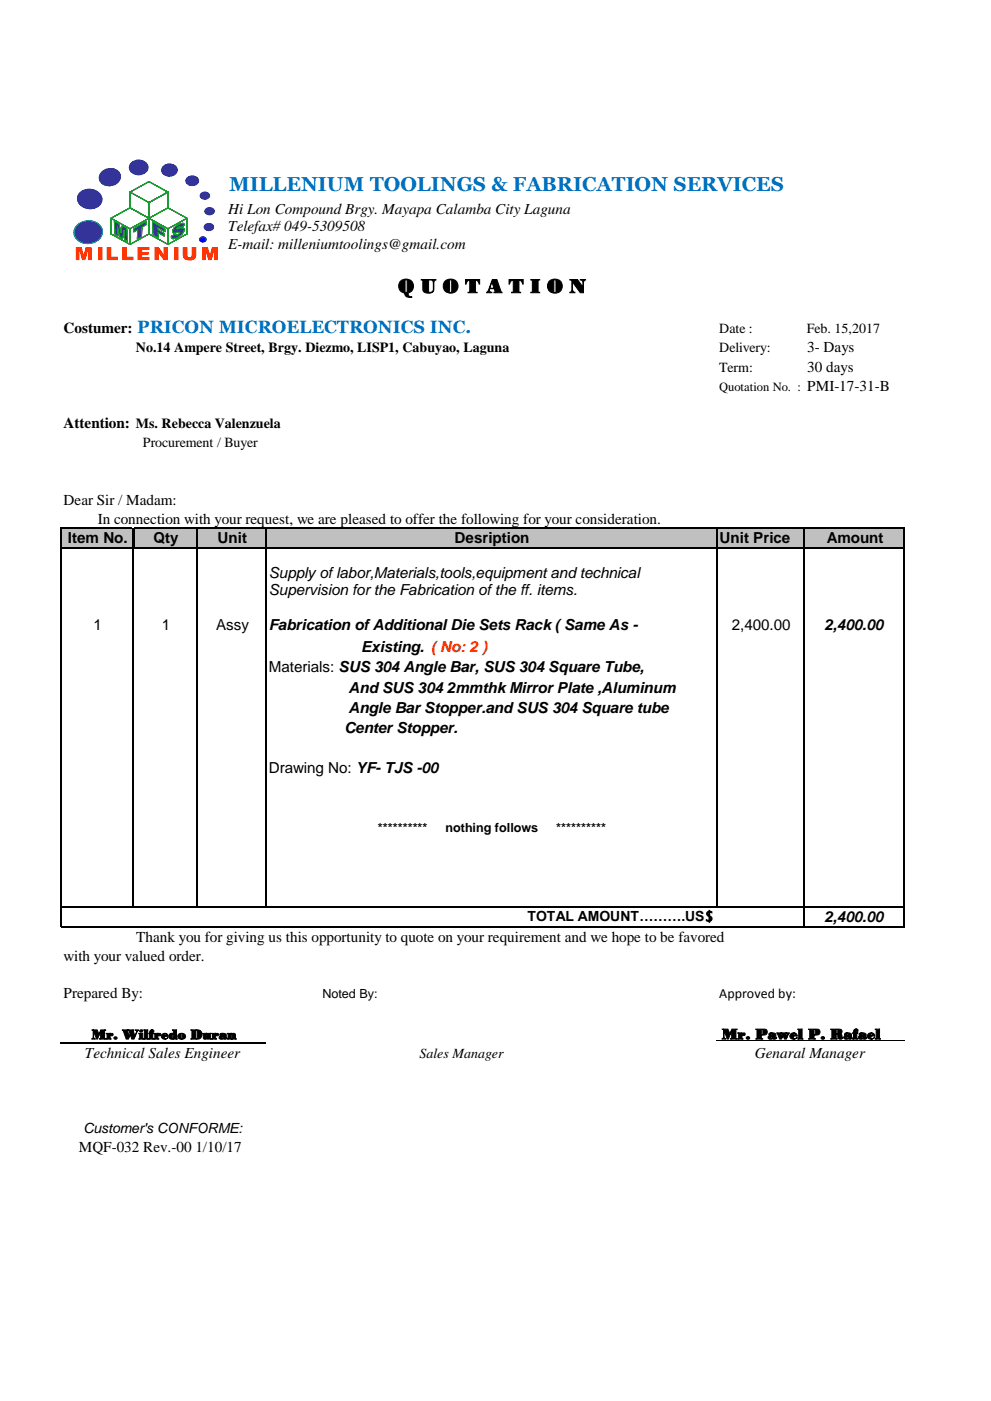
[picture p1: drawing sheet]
<svg xmlns="http://www.w3.org/2000/svg" width="210mm" height="297mm" viewBox="0 0 210 297" stroke-linecap="round" stroke-linejoin="round" font-family="sans-serif">
<path d="M13 111.9h178.6v4.2h-178.6z" fill-rule="evenodd" fill="#c0c0c0"/>
<path d="M151.8 220.5h39.9" fill="none" stroke="#000" stroke-width=".21"/>
<g fill="none" stroke="#000" stroke-width=".25">
<path d="M12.9 111.8v84.7M13 111.9h15M13 116.1h15M28.2 116.2v76.1M28.5 111.9h163.2M28.5 116.1h163.2M41.8 112.1v80.2M56.3 112.1v80.2M151.8 112.1v80.2M170.4 112.1v84.4M191.6 112.1v84.4M13 192.2h178.7"/>
<path d="M13 196.3h178.7M12.9 221.1h43.5"/>
</g>
<path d="M28 111.8h.5v4.4h-.5z" fill-rule="evenodd" fill="#000"/>
<g fill="none" stroke="#090" stroke-width=".21">
<path d="M23.5 46.2v3.4l4 2.2M23.5 46.2l4 2.3M27.5 40.7v3.3M27.5 48.5v3.3M27.5 40.7l4.1 2.2M27.5 44l8.1 4.5M27.5 40.7l4.1-2.2 4 2.2M27.5 44l-4 2.2M31.6 42.9v6.7M31.6 49.6l4 2.2M31.6 49.6l-4.1 2.2M35.6 40.7v3.3"/>
<path d="M35.6 48.5v3.3M35.6 40.7l-4 2.2M35.6 44l-8.1 4.5M35.6 44l4 2.2M39.6 46.2v3.4l-4 2.2M39.6 46.2l-4 2.3"/>
</g>
<path d="M24.2 46.9l.5 .3a.84 .84 0 0 1 .7 1l.2 1.1 .3-1.5 .9 .6 .2 2.7a.93 .93 0 0 1-.6-1.1l-.1-1.3-.3 1.8-.6-.3-.5-2.3 .1 2.1-.6-.3z" fill-rule="evenodd" fill="#339"/>
<path d="M24.2 46.9l.5 .3a.84 .84 0 0 1 .7 1l.2 1.1 .3-1.5 .9 .6 .2 2.7a.93 .93 0 0 1-.6-1.1l-.1-1.3-.3 1.8-.6-.3-.5-2.3 .1 2.1-.6-.3z" fill="none" stroke="#090" stroke-width=".21"/>
<path d="M32.3 47l2.6 1.5 .1 .6-1.6-.9v.5l1.4 .8v.5l-1.3-.7v1.1l-1-.6z" fill-rule="evenodd" fill="#339"/>
<path d="M32.3 47l2.6 1.5 .1 .6-1.6-.9v.5l1.4 .8v.5l-1.3-.7v1.1l-1-.6z" fill="none" stroke="#090" stroke-width=".21"/>
<path d="M37 48.2a2.52 2.52 0 0 1 1.9-.8l.2 .3-.9 .5a.41 .41 0 0 0-.5-.1 .41 .41 0 0 0-.2 .4l.6-.1a.52 .52 0 0 1 .8-.1 .52 .52 0 0 1 0 .8 2.95 2.95 0 0 1-2.4 1.5l-.2-.5 .9-.5v.1a.55 .55 0 0 0 .6 0 .55 .55 0 0 0 .2-.5l-1.1 .2a.55 .55 0 0 1-.3-.5 .55 .55 0 0 1 .3-.6z" fill-rule="evenodd" fill="#339"/>
<path d="M37 48.2a2.52 2.52 0 0 1 1.9-.8l.2 .3-.9 .5a.41 .41 0 0 0-.5-.1 .41 .41 0 0 0-.2 .4l.6-.1a.52 .52 0 0 1 .8-.1 .52 .52 0 0 1 0 .8 2.95 2.95 0 0 1-2.4 1.5l-.2-.5 .9-.5v.1a.55 .55 0 0 0 .6 0 .55 .55 0 0 0 .2-.5l-1.1 .2a.55 .55 0 0 1-.3-.5 .55 .55 0 0 1 .3-.6z" fill="none" stroke="#090" stroke-width=".21"/>
<path d="M28.4 48.5l2.6-1.6-.1 .3a.5 .5 0 0 1-.4 .7l-.4 .2-.1 2.1-.9 .5 .1-2.1-.9 .5z" fill-rule="evenodd" fill="#339"/>
<path d="M28.4 48.5l2.6-1.6-.1 .3a.5 .5 0 0 1-.4 .7l-.4 .2-.1 2.1-.9 .5 .1-2.1-.9 .5z" fill="none" stroke="#090" stroke-width=".21"/>
<g fill="#339">
<path d="M21.5 36.4a2.53 2.53 0 0 1 4 .4 2.3 2.3 0 0 1-.9 2.3 2.3 2.3 0 0 1-2.4 .2 1.72 1.72 0 0 1-.7-2.9z" fill-rule="evenodd"/>
<path d="M27.8 34.4a2.22 2.22 0 0 1 3.7 1 2.13 2.13 0 0 1-2.1 1.7 2.13 2.13 0 0 1-2.1-1.5l.1-.5z" fill-rule="evenodd"/>
<path d="M34.4 35.3a1.88 1.88 0 0 1 3.3 .7 1.81 1.81 0 0 1-1.7 1.4 1.81 1.81 0 0 1-1.9-1.3z" fill-rule="evenodd"/>
<path d="M39.5 37.7a1.56 1.56 0 0 1 2.7 .5 1.5 1.5 0 0 1-1.4 1.2 1.5 1.5 0 0 1-1.5-1z" fill-rule="evenodd"/>
<path d="M42.6 40.9a1.07 1.07 0 0 1 1.2-.2 1.07 1.07 0 0 1 .6 1 1.08 1.08 0 0 1-1.2 .6 1.08 1.08 0 0 1-.8-1.1z" fill-rule="evenodd"/>
<path d="M42.4 50.3a.71 .71 0 0 1 1.1-.1 .71 .71 0 0 1-.2 1.1 .7 .7 0 0 1-.9-.1 .7 .7 0 0 1 0-.9z" fill-rule="evenodd"/>
<path d="M16.7 40.9a2.96 2.96 0 0 1 5 1.1 2.36 2.36 0 0 1-2.9 2.3 2.23 2.23 0 0 1-2.1-3.4z" fill-rule="evenodd"/>
<path d="M16.2 47.9a3.3 3.3 0 0 1 5.4 .5 2.62 2.62 0 0 1-2.8 3.2 2.52 2.52 0 0 1-2.9-3.3z" fill-rule="evenodd"/>
</g>
<path d="M16.2 47.9a3.3 3.3 0 0 1 5.4 .5 2.62 2.62 0 0 1-2.8 3.2 2.52 2.52 0 0 1-2.9-3.3z" fill="none" stroke="#099" stroke-width=".21"/>
<g fill="#339">
<path d="M43.6 44.2a1.07 1.07 0 0 1 1.2-.2 1.07 1.07 0 0 1 .6 1 1.08 1.08 0 0 1-1.2 .6 1.08 1.08 0 0 1-.8-1.1z" fill-rule="evenodd"/>
<path d="M43.5 47.5a1.07 1.07 0 0 1 1.2-.2 1.07 1.07 0 0 1 .6 1.1 1.08 1.08 0 0 1-1.3 .6 1.08 1.08 0 0 1-.8-1.2z" fill-rule="evenodd"/>
</g>
<g fill="#f30">
<path d="M16.1 52.4h1.2l.4 1.6 .5-1.6h1.2v2.7h-.8v-2.1l-.5 2.1h-.7l-.6-2.1v2.1h-.7z" fill-rule="evenodd"/>
<path d="M20.8 52.4h.9v2.7h-.9z" fill-rule="evenodd"/>
<path d="M22.6 52.4h.9v2h1.5v.7h-2.4z" fill-rule="evenodd"/>
<path d="M25.9 52.4h.9v2h1.4v.7h-2.3z" fill-rule="evenodd"/>
<path d="M29.2 52.4h2.4v.6h-1.5v.4h1.4v.2v.3h-1.4v.6h1.6v.6h-2.5z" fill-rule="evenodd"/>
<path d="M32.8 52.4h.2a.73 .73 0 0 1 1 .6l.7 .9v-1.5h.9v2.7h-.3a.73 .73 0 0 1-1-.6l-.7-.9v1.5h-.8z" fill-rule="evenodd"/>
<path d="M36.9 52.4h.9v2.7h-.9z" fill-rule="evenodd"/>
<path d="M38.8 52.4h.9v1.6a.5 .5 0 0 0 .5 .5 .5 .5 0 0 0 .5-.5v-1.6h.9v.4a2.41 2.41 0 0 1-.4 2 1.53 1.53 0 0 1-1.9 .2 1.53 1.53 0 0 1-.5-1.8z" fill-rule="evenodd"/>
<path d="M42.8 52.4h1.2l.5 1.6 .4-1.6h1.2v2.7h-.7v-2.1l-.6 2.1h-.7l-.5-2.1v2.1h-.8z" fill-rule="evenodd"/>
</g>
<g fill="#339">
<path d="M35.5 35a.9 .9 0 0 1 1.3-.2 .9 .9 0 0 1 .2 1.3 .9 .9 0 0 1-1.3 .2 .9 .9 0 0 1-.2-1.3z" fill-rule="evenodd"/>
<path d="M40.3 37.5a.76 .76 0 0 1 1.2 0 .76 .76 0 0 1-.2 1.1 .76 .76 0 0 1-1-.1 .76 .76 0 0 1 0-1z" fill-rule="evenodd"/>
<path d="M44.1 44.6a.61 .61 0 0 1 .8-.3 .61 .61 0 0 1 .3 .7 .61 .61 0 0 1-.8 .3 .61 .61 0 0 1-.3-.7z" fill-rule="evenodd"/>
<path d="M44.1 48a.54 .54 0 0 1 .7-.2 .54 .54 0 0 1 .3 .6 .54 .54 0 0 1-.7 .3 .54 .54 0 0 1-.3-.7z" fill-rule="evenodd"/>
<circle cx="43.7" cy="41.4" r=".62"/>
</g>
<circle cx="43" cy="50.9" r=".5" fill="#00f"/>
<g fill="none" stroke="#090" stroke-width=".21">
<path d="M23.5 46.2v3.4l4 2.2M23.5 46.2l4 2.3M27.5 40.7v3.3M27.5 48.5v3.3M27.5 40.7l4.1 2.2M27.5 44l8.1 4.5M27.5 40.7l4.1-2.2 4 2.2M27.5 44l-4 2.2M31.6 42.9v6.7M31.6 49.6l4 2.2M31.6 49.6l-4.1 2.2M35.6 40.7v3.3"/>
<path d="M35.6 48.5v3.3M35.6 40.7l-4 2.2M35.6 44l-8.1 4.5M35.6 44l4 2.2M39.6 46.2v3.4l-4 2.2M39.6 46.2l-4 2.3"/>
</g>
<path d="M24.2 46.9l.5 .3a.84 .84 0 0 1 .7 1l.2 1.1 .3-1.5 .9 .6 .2 2.7a.93 .93 0 0 1-.6-1.1l-.1-1.3-.3 1.8-.6-.3-.5-2.3 .1 2.1-.6-.3z" fill-rule="evenodd" fill="#339"/>
<path d="M24.2 46.9l.5 .3a.84 .84 0 0 1 .7 1l.2 1.1 .3-1.5 .9 .6 .2 2.7a.93 .93 0 0 1-.6-1.1l-.1-1.3-.3 1.8-.6-.3-.5-2.3 .1 2.1-.6-.3z" fill="none" stroke="#090" stroke-width=".21"/>
<path d="M32.3 47l2.6 1.5 .1 .6-1.6-.9v.5l1.4 .8v.5l-1.3-.7v1.1l-1-.6z" fill-rule="evenodd" fill="#339"/>
<path d="M32.3 47l2.6 1.5 .1 .6-1.6-.9v.5l1.4 .8v.5l-1.3-.7v1.1l-1-.6z" fill="none" stroke="#090" stroke-width=".21"/>
<path d="M37 48.2a2.52 2.52 0 0 1 1.9-.8l.2 .3-.9 .5a.41 .41 0 0 0-.5-.1 .41 .41 0 0 0-.2 .4l.6-.1a.52 .52 0 0 1 .8-.1 .52 .52 0 0 1 0 .8 2.95 2.95 0 0 1-2.4 1.5l-.2-.5 .9-.5v.1a.55 .55 0 0 0 .6 0 .55 .55 0 0 0 .2-.5l-1.1 .2a.55 .55 0 0 1-.3-.5 .55 .55 0 0 1 .3-.6z" fill-rule="evenodd" fill="#339"/>
<path d="M37 48.2a2.52 2.52 0 0 1 1.9-.8l.2 .3-.9 .5a.41 .41 0 0 0-.5-.1 .41 .41 0 0 0-.2 .4l.6-.1a.52 .52 0 0 1 .8-.1 .52 .52 0 0 1 0 .8 2.95 2.95 0 0 1-2.4 1.5l-.2-.5 .9-.5v.1a.55 .55 0 0 0 .6 0 .55 .55 0 0 0 .2-.5l-1.1 .2a.55 .55 0 0 1-.3-.5 .55 .55 0 0 1 .3-.6z" fill="none" stroke="#090" stroke-width=".21"/>
<path d="M28.4 48.5l2.6-1.6-.1 .3a.5 .5 0 0 1-.4 .7l-.4 .2-.1 2.1-.9 .5 .1-2.1-.9 .5z" fill-rule="evenodd" fill="#339"/>
<g fill="none" stroke="#090" stroke-width=".21">
<path d="M23.5 46.2v3.4l4 2.2M23.5 46.2l4 2.3M27.5 40.7v3.3M27.5 48.5v3.3M27.5 40.7l4.1 2.2M27.5 44l8.1 4.5M27.5 40.7l4.1-2.2 4 2.2M27.5 44l-4 2.2M28.4 48.5l2.6-1.6-.1 .3a.5 .5 0 0 1-.4 .7l-.4 .2-.1 2.1-.9 .5 .1-2.1-.9 .5zM31.6 42.9v6.7M31.6 49.6l4 2.2M31.6 49.6l-4.1 2.2"/>
<path d="M35.6 40.7v3.3M35.6 48.5v3.3M35.6 40.7l-4 2.2M35.6 44l-8.1 4.5M35.6 44l4 2.2M39.6 46.2v3.4l-4 2.2M39.6 46.2l-4 2.3"/>
</g>
<path d="M24.2 46.9l.5 .3a.84 .84 0 0 1 .7 1l.2 1.1 .3-1.5 .9 .6 .2 2.7a.93 .93 0 0 1-.6-1.1l-.1-1.3-.3 1.8-.6-.3-.5-2.3 .1 2.1-.6-.3z" fill-rule="evenodd" fill="#339"/>
<path d="M24.2 46.9l.5 .3a.84 .84 0 0 1 .7 1l.2 1.1 .3-1.5 .9 .6 .2 2.7a.93 .93 0 0 1-.6-1.1l-.1-1.3-.3 1.8-.6-.3-.5-2.3 .1 2.1-.6-.3z" fill="none" stroke="#090" stroke-width=".21"/>
<path d="M32.3 47l2.6 1.5 .1 .6-1.6-.9v.5l1.4 .8v.5l-1.3-.7v1.1l-1-.6z" fill-rule="evenodd" fill="#339"/>
<path d="M32.3 47l2.6 1.5 .1 .6-1.6-.9v.5l1.4 .8v.5l-1.3-.7v1.1l-1-.6z" fill="none" stroke="#090" stroke-width=".21"/>
<path d="M37 48.2a2.52 2.52 0 0 1 1.9-.8l.2 .3-.9 .5a.41 .41 0 0 0-.5-.1 .41 .41 0 0 0-.2 .4l.6-.1a.52 .52 0 0 1 .8-.1 .52 .52 0 0 1 0 .8 2.95 2.95 0 0 1-2.4 1.5l-.2-.5 .9-.5v.1a.55 .55 0 0 0 .6 0 .55 .55 0 0 0 .2-.5l-1.1 .2a.55 .55 0 0 1-.3-.5 .55 .55 0 0 1 .3-.6z" fill-rule="evenodd" fill="#339"/>
<path d="M37 48.2a2.52 2.52 0 0 1 1.9-.8l.2 .3-.9 .5a.41 .41 0 0 0-.5-.1 .41 .41 0 0 0-.2 .4l.6-.1a.52 .52 0 0 1 .8-.1 .52 .52 0 0 1 0 .8 2.95 2.95 0 0 1-2.4 1.5l-.2-.5 .9-.5v.1a.55 .55 0 0 0 .6 0 .55 .55 0 0 0 .2-.5l-1.1 .2a.55 .55 0 0 1-.3-.5 .55 .55 0 0 1 .3-.6z" fill="none" stroke="#090" stroke-width=".21"/>
<path d="M28.4 48.5l2.6-1.6-.1 .3a.5 .5 0 0 1-.4 .7l-.4 .2-.1 2.1-.9 .5 .1-2.1-.9 .5z" fill-rule="evenodd" fill="#339"/>
<path d="M28.4 48.5l2.6-1.6-.1 .3a.5 .5 0 0 1-.4 .7l-.4 .2-.1 2.1-.9 .5 .1-2.1-.9 .5z" fill="none" stroke="#090" stroke-width=".21"/>
<g fill="#339">
<path d="M21.5 36.4a2.53 2.53 0 0 1 4 .4 2.3 2.3 0 0 1-.9 2.3 2.3 2.3 0 0 1-2.4 .2 1.72 1.72 0 0 1-.7-2.9z" fill-rule="evenodd"/>
<path d="M27.8 34.4a2.22 2.22 0 0 1 3.7 1 2.13 2.13 0 0 1-2.1 1.7 2.13 2.13 0 0 1-2.1-1.5l.1-.5z" fill-rule="evenodd"/>
<path d="M34.4 35.3a1.88 1.88 0 0 1 3.3 .7 1.81 1.81 0 0 1-1.7 1.4 1.81 1.81 0 0 1-1.9-1.3z" fill-rule="evenodd"/>
<path d="M39.5 37.7a1.56 1.56 0 0 1 2.7 .5 1.5 1.5 0 0 1-1.4 1.2 1.5 1.5 0 0 1-1.5-1z" fill-rule="evenodd"/>
<path d="M42.6 40.9a1.07 1.07 0 0 1 1.2-.2 1.07 1.07 0 0 1 .6 1 1.08 1.08 0 0 1-1.2 .6 1.08 1.08 0 0 1-.8-1.1z" fill-rule="evenodd"/>
<path d="M42.4 50.3a.71 .71 0 0 1 1.1-.1 .71 .71 0 0 1-.2 1.1 .7 .7 0 0 1-.9-.1 .7 .7 0 0 1 0-.9z" fill-rule="evenodd"/>
<path d="M16.7 40.9a2.96 2.96 0 0 1 5 1.1 2.36 2.36 0 0 1-2.9 2.3 2.23 2.23 0 0 1-2.1-3.4z" fill-rule="evenodd"/>
<path d="M16.2 47.9a3.3 3.3 0 0 1 5.4 .5 2.62 2.62 0 0 1-2.8 3.2 2.52 2.52 0 0 1-2.9-3.3z" fill-rule="evenodd"/>
</g>
<path d="M16.2 47.9a3.3 3.3 0 0 1 5.4 .5 2.62 2.62 0 0 1-2.8 3.2 2.52 2.52 0 0 1-2.9-3.3z" fill="none" stroke="#099" stroke-width=".21"/>
<g fill="#339">
<path d="M43.6 44.2a1.07 1.07 0 0 1 1.2-.2 1.07 1.07 0 0 1 .6 1 1.08 1.08 0 0 1-1.2 .6 1.08 1.08 0 0 1-.8-1.1z" fill-rule="evenodd"/>
<path d="M43.5 47.5a1.07 1.07 0 0 1 1.2-.2 1.07 1.07 0 0 1 .6 1.1 1.08 1.08 0 0 1-1.3 .6 1.08 1.08 0 0 1-.8-1.2z" fill-rule="evenodd"/>
</g>
<g fill="#f30">
<path d="M16.1 52.4h1.2l.4 1.6 .5-1.6h1.2v2.7h-.8v-2.1l-.5 2.1h-.7l-.6-2.1v2.1h-.7z" fill-rule="evenodd"/>
<path d="M20.8 52.4h.9v2.7h-.9z" fill-rule="evenodd"/>
<path d="M22.6 52.4h.9v2h1.5v.7h-2.4z" fill-rule="evenodd"/>
<path d="M25.9 52.4h.9v2h1.4v.7h-2.3z" fill-rule="evenodd"/>
<path d="M29.2 52.4h2.4v.6h-1.5v.4h1.4v.2v.3h-1.4v.6h1.6v.6h-2.5z" fill-rule="evenodd"/>
<path d="M32.8 52.4h.2a.73 .73 0 0 1 1 .6l.7 .9v-1.5h.9v2.7h-.3a.73 .73 0 0 1-1-.6l-.7-.9v1.5h-.8z" fill-rule="evenodd"/>
<path d="M36.9 52.4h.9v2.7h-.9z" fill-rule="evenodd"/>
<path d="M38.8 52.4h.9v1.6a.5 .5 0 0 0 .5 .5 .5 .5 0 0 0 .5-.5v-1.6h.9v.4a2.41 2.41 0 0 1-.4 2 1.53 1.53 0 0 1-1.9 .2 1.53 1.53 0 0 1-.5-1.8z" fill-rule="evenodd"/>
<path d="M42.8 52.4h1.2l.5 1.6 .4-1.6h1.2v2.7h-.7v-2.1l-.6 2.1h-.7l-.5-2.1v2.1h-.8z" fill-rule="evenodd"/>
</g>
<g fill="#339">
<path d="M35.5 35a.9 .9 0 0 1 1.3-.2 .9 .9 0 0 1 .2 1.3 .9 .9 0 0 1-1.3 .2 .9 .9 0 0 1-.2-1.3z" fill-rule="evenodd"/>
<path d="M40.3 37.5a.76 .76 0 0 1 1.2 0 .76 .76 0 0 1-.2 1.1 .76 .76 0 0 1-1-.1 .76 .76 0 0 1 0-1z" fill-rule="evenodd"/>
<path d="M44.1 44.6a.61 .61 0 0 1 .8-.3 .61 .61 0 0 1 .3 .7 .61 .61 0 0 1-.8 .3 .61 .61 0 0 1-.3-.7z" fill-rule="evenodd"/>
<path d="M44.1 48a.54 .54 0 0 1 .7-.2 .54 .54 0 0 1 .3 .6 .54 .54 0 0 1-.7 .3 .54 .54 0 0 1-.3-.7z" fill-rule="evenodd"/>
<circle cx="43.7" cy="41.4" r=".62"/>
</g>
<circle cx="43" cy="50.9" r=".5" fill="#00f"/>
<text font-size="4.3" fill="#0070c0" x="48.6" y="40.5">MILLENIUM TOOLINGS &amp; FABRICATION SERVICES</text>
<text font-size="4.3" x="84.3" y="62">Q U O T A T I O N</text>
<text font-size="3.8" fill="#0070c0" x="29.1" y="70.6">PRICON MICROELECTRONICS INC.</text>
<g font-size="3.2">
<text x="48.4" y="45.3">Hi Lon Compound Brgy. Mayapa Calamba City Laguna</text>
<text x="48.4" y="49">Telefax# 049-5309508</text>
<text x="48.4" y="52.7">E-mail: milleniumtoolings@gmail.com</text>
<text x="13.5" y="70.6">Costumer:</text>
<text x="171" y="74.7">3- Days</text>
<text x="171" y="78.8">30 days</text>
<text x="171" y="82.9">PMI-17-31-B</text>
<text x="13.5" y="90.7">Attention: Ms. Rebecca Valenzuela</text>
<text x="13.5" y="106.9">Dear Sir / Madam:</text>
<text x="20.7" y="110.9">In connection with your request, we are pleased to offer the following for your consideration.</text>
<text x="14.4" y="115.1">Item No.</text>
<text x="32.5" y="115.1">Qty</text>
<text x="46.1" y="115.1">Unit</text>
<text x="96.3" y="115.1">Desription</text>
<text x="152.5" y="115.1">Unit Price</text>
<text x="175.2" y="115.1">Amount</text>
<text x="57" y="122.5">Supply of labor,Materials,tools,equipment and technical</text>
<text x="57" y="126.2">Supervision for the Fabrication of the ff. items.</text>
<text x="19.8" y="133.5">1</text>
<text x="34.3" y="133.5">1</text>
<text x="45.8" y="133.5">Assy</text>
<text x="57" y="133.5">Fabrication of Additional Die Sets Rack ( Same As -</text>
<text x="155.1" y="133.5">2,400.00</text>
<text x="174.7" y="133.5">2,400.00</text>
<text x="57" y="142.3">Materials: SUS 304 Angle Bar, SUS 304 Square Tube,</text>
<text x="76.5" y="138.1">Existing. ( No: 2 )</text>
<text x="73.8" y="146.7">And SUS 304 2mmthk Mirror Plate ,Aluminum</text>
<text x="73" y="155.3">Center Stopper.</text>
<text x="73.8" y="151">Angle Bar Stopper.and SUS 304 Square tube</text>
<text x="57" y="163.7">Drawing No: YF- TJS -00</text>
<text x="174.7" y="195.4">2,400.00</text>
<text x="13.5" y="203.6">with your valued order.</text>
<text x="28.8" y="199.5">Thank you for giving us this opportunity to quote on your requirement and we hope to be favored</text>
<text x="13.5" y="211.4">Prepared By:</text>
<text x="152.9" y="220.2">Mr. Pawel P. Rafael</text>
<text x="18" y="224.3">Technical Sales Engineer</text>
<text x="159.9" y="224.3">Genaral Manager</text>
<text x="16.7" y="244.2">MQF-032 Rev.-00 1/10/17</text>
</g>
<g font-size="3">
<text x="152.4" y="70.6">Date :</text>
<text x="171" y="70.6">Feb. 15,2017</text>
<text x="28.8" y="74.7">No.14 Ampere Street, Brgy. Diezmo, LISP1, Cabuyao, Laguna</text>
<text x="152.4" y="74.7">Delivery:</text>
<text x="152.4" y="78.8">Term:</text>
<text x="30.3" y="94.8">Procurement / Buyer</text>
<text x="111.7" y="195.2">TOTAL AMOUNT……….US$</text>
<text x="152.4" y="211.4">Approved by:</text>
<text x="19.4" y="220.2">Mr. Wilfredo Duran</text>
<text x="88.9" y="224.3">Sales Manager</text>
<text x="17.7" y="240.1">Customer's CONFORME:</text>
</g>
<g font-size="2.7">
<text x="152.4" y="82.9">Quotation No. :</text>
<text x="80" y="176.3">**********</text>
<text x="94.4" y="176.3">nothing follows</text>
<text x="117.9" y="176.3">**********</text>
<text x="68.3" y="211.4">Noted By:</text>
</g>
</svg>
